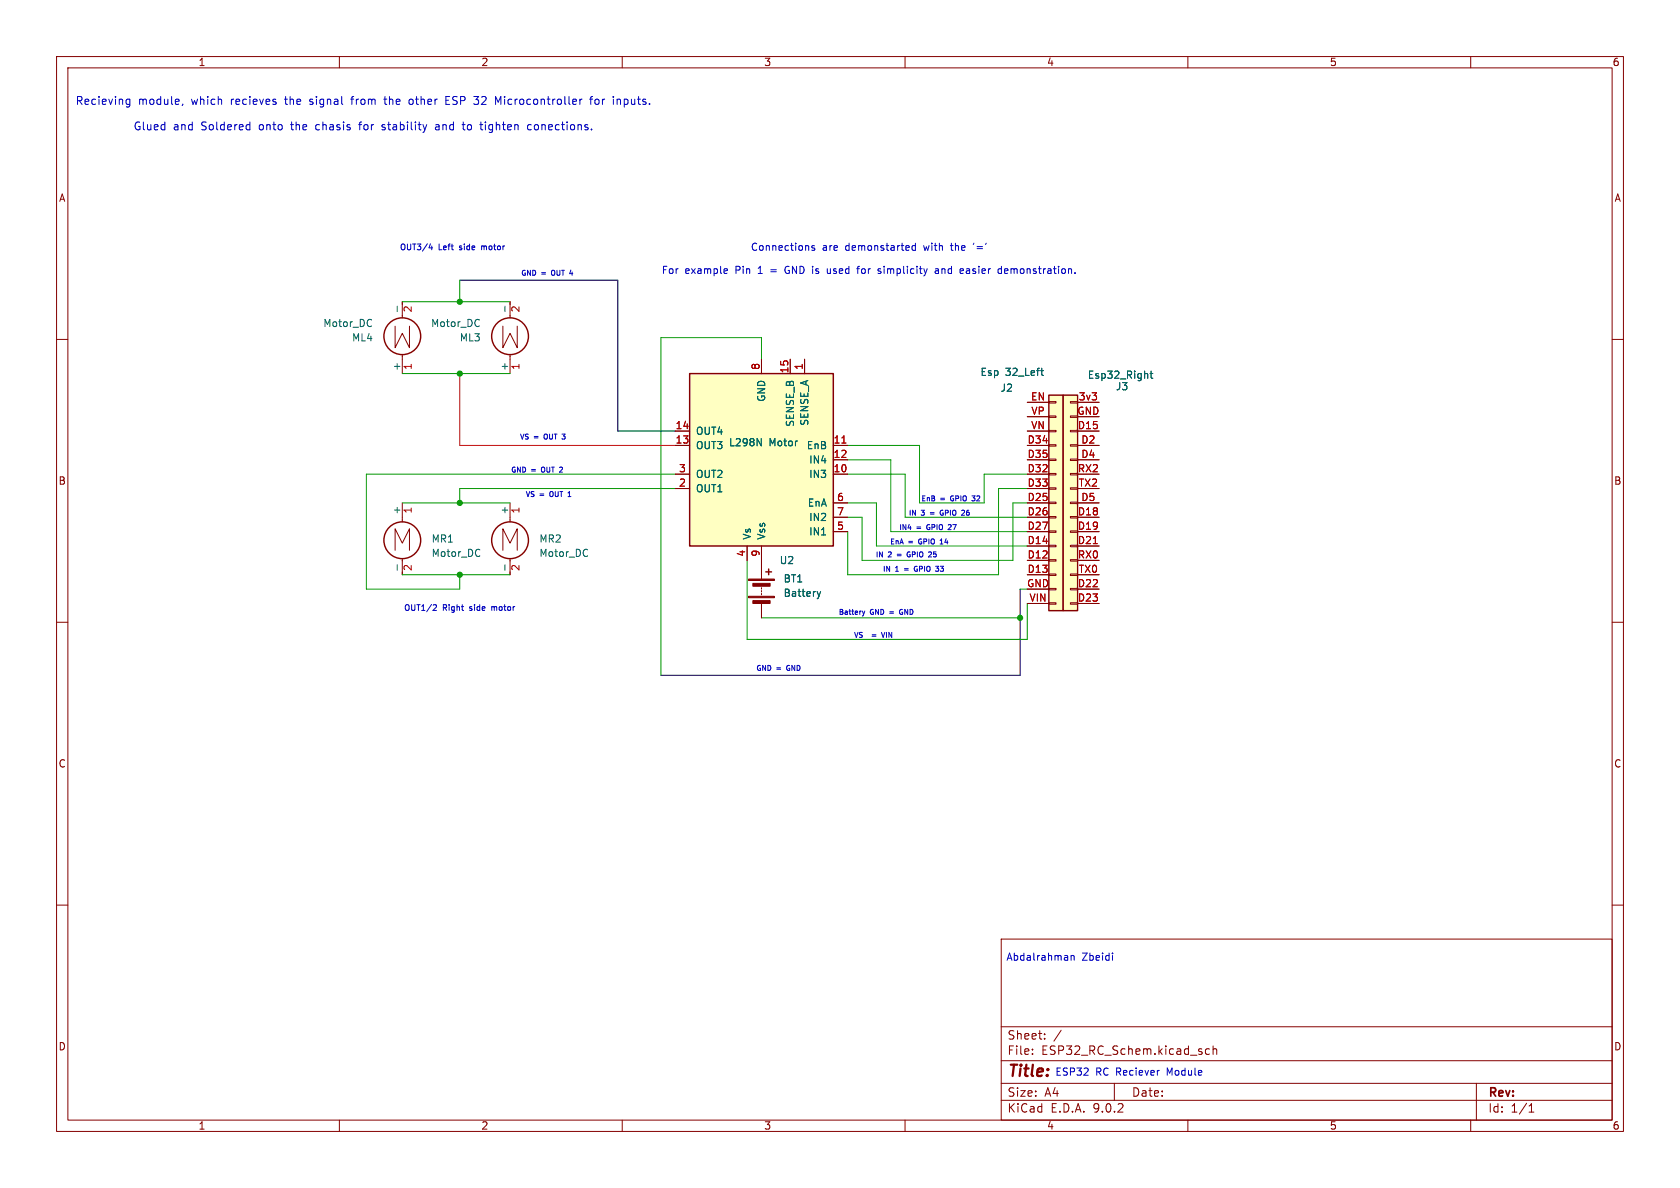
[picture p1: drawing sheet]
<svg xmlns="http://www.w3.org/2000/svg" width="297mm" height="210mm" viewBox="0 0 297 210" stroke-linecap="round" stroke-linejoin="round" font-family="sans-serif">
<g fill="none" stroke="#840000" stroke-width=".18">
<path d="M10 10h277v190h-277zM12 12h273v186h-273zM60 10v2M110 10v2M160 10v2M210 10v2M260 10v2M10 60h2M285 60h2M10 110h2M285 110h2M10 160h2"/>
<path d="M177 166h108v32h-108zM285 160h2M60 198v2M110 198v2M160 198v2M177 194.5h108M177 191.5h108M177 187.5h108M177 181.5h108M182.5 186.3v.1M182.5 185.5v.1M184.7 183.6v.1"/>
<path d="M184.7 182.8v.1M187.6 182.1l-1.3 2M197 191.5v3M210 198v2M213.8 185.5l-.4-.1-.3 .3v.4l.1 .2h.6M214.5 185.5l.2-.1 .3 .1 .1 .9M214.5 184.9v1.5M260 198v2M261 191.5v6.5M270.3 196.6h.9M270.3 195.5l.4-.4v1.5"/>
</g>
<path d="M121.9 66h25.4v30.5h-25.4z" fill="#ffffc2"/>
<path d="M121.9 66h25.4v30.5h-25.4z" fill="none" stroke="#840000" stroke-width=".25"/>
<g fill="none" stroke="#840000" stroke-width=".18">
<path d="M119.4 78.7h2.5M119.4 76.2h2.5M134.6 63.5v2.5M139.7 63.5v2.5M142.2 63.5v2.5M147.3 78.7h2.6M119.4 83.8h2.5M119.4 86.4h2.5M132.1 96.5v2.6M134.6 96.5v2.6M147.3 94h2.6M147.3 91.4h2.6"/>
<path d="M147.3 88.9h2.6M147.3 83.8h2.6M147.3 81.3h2.6"/>
</g>
<path d="M148.8 78.3h.8" fill="none" stroke="#a90000" stroke-width=".18"/>
<path d="M133.8 77.5l.8 1.3v-1.3" fill="none" stroke="#006464" stroke-width=".18"/>
<path d="M185.4 69.9h2.6v38.1h-2.6z" fill="#ffffc2"/>
<g fill="none" stroke="#840000" stroke-width=".25">
<path d="M185.4 69.9h2.6v38.1h-2.6z"/>
<circle cx="71.1" cy="59.4" r="3.3"/>
<circle cx="71.1" cy="95.5" r="3.3"/>
<circle cx="90.2" cy="95.5" r="3.3"/>
</g>
<g fill="none" stroke="#840000" stroke-width=".18">
<path d="M69.8 57.7v3.8l1.3-2.6 1.3 2.6v-3.8M71.1 53.3v2.9M71.1 62.7v3.3M181.6 71.1h3.8M181.6 73.7h3.8M181.6 76.2h3.8M181.6 78.7h3.8M185.4 71h1.3v.2h-1.3zM185.4 73.5h1.3v.3h-1.3zM185.4 76.1h1.3v.2h-1.3zM185.4 78.6h1.3v.3h-1.3zM69.8 97.3v-3.8l1.3 2.5 1.3-2.5v3.8"/>
<path d="M71.1 88.9v3.4M71.1 98.8v2.8M88.9 97.3v-3.8l1.3 2.5 1.2-2.5v3.8M90.2 88.9v3.4M90.2 98.8v2.8M181.6 81.3h3.8M181.6 83.8h3.8M181.6 86.4h3.8M181.6 88.9h3.8M181.6 91.4h3.8M181.6 94h3.8M181.6 96.5h3.8"/>
<path d="M181.6 99.1h3.8M185.4 81.2h1.3v.2h-1.3zM185.4 83.7h1.3v.2h-1.3zM185.4 86.2h1.3v.3h-1.3zM185.4 88.8h1.3v.2h-1.3zM185.4 91.3h1.3v.3h-1.3zM185.4 93.9h1.3v.2h-1.3zM185.4 96.4h1.3v.2h-1.3zM185.4 98.9h1.3v.3h-1.3zM181.6 101.6h3.8M181.6 104.1h3.8M181.6 106.7h3.8"/>
<path d="M185.4 101.5h1.3v.2h-1.3zM185.4 104h1.3v.3h-1.3zM185.4 106.6h1.3v.2h-1.3z"/>
</g>
<path d="M65.6 56.5l.1 .1M65.7 57.6l-.1 .1M70.2 54.1v1M184 65.5h.5M184.2 66.2l.3 .2M70.2 99.8v1M84.8 97.2h.1M84.8 98.2v.1M89.3 99.8v1M103.8 97.2h.1M103.9 98.2l-.1 .1" fill="none" stroke="#006464" stroke-width=".18"/>
<path d="M188 69.9h2.5v38.1h-2.5z" fill="#ffffc2"/>
<g fill="none" stroke="#840000" stroke-width=".25">
<path d="M188 69.9h2.5v38.1h-2.5zM135.4 101.1h1M135.9 100.6v1"/>
<circle cx="90.2" cy="59.4" r="3.3"/>
</g>
<g fill="none" stroke="#840000" stroke-width=".18">
<path d="M88.9 57.7v3.8l1.3-2.6 1.2 2.6v-3.8M90.2 53.3v2.9M90.2 62.7v3.3M119.4 78.7h2.5M119.4 76.2h2.5M134.6 63.5v2.5M139.7 63.5v2.5M142.2 63.5v2.5M147.3 78.7h2.6M181.6 78.7h3.8M181.6 76.2h3.8M181.6 73.7h3.8"/>
<path d="M181.6 71.1h3.8M189.2 78.6h1.3v.3h-1.3zM189.2 76.1h1.3v.2h-1.3zM189.2 73.5h1.3v.3h-1.3zM189.2 71h1.3v.2h-1.3zM190.5 78.7h3.8M190.5 76.2h3.8M190.5 73.7h3.8M190.5 71.1h3.8M119.4 86.4h2.5M119.4 83.8h2.5M132.1 96.5v2.6"/>
<path d="M134.6 96.5v5.9M147.3 94h2.6M147.3 91.4h2.6M147.3 88.9h2.6M147.3 83.8h2.6M147.3 81.3h2.6M181.6 99.1h3.8M181.6 96.5h3.8M181.6 94h3.8M181.6 91.4h3.8M181.6 88.9h3.8M181.6 86.4h3.8"/>
<path d="M181.6 83.8h3.8M181.6 81.3h3.8M189.2 98.9h1.3v.3h-1.3zM189.2 96.4h1.3v.2h-1.3zM189.2 93.9h1.3v.2h-1.3zM189.2 91.3h1.3v.3h-1.3zM189.2 88.8h1.3v.2h-1.3zM189.2 86.2h1.3v.3h-1.3zM189.2 83.7h1.3v.2h-1.3zM189.2 81.2h1.3v.2h-1.3zM190.5 99.1h3.8M190.5 96.5h3.8"/>
<path d="M190.5 94h3.8M190.5 91.4h3.8M190.5 88.9h3.8M190.5 86.4h3.8M190.5 83.8h3.8M190.5 81.3h3.8M134.6 103.9v.2M134.6 104.4v.2M134.6 104.9v.3M134.6 106.7v2.5M181.6 106.7h3.8M181.6 104.1h3.8"/>
<path d="M181.6 101.6h3.8M189.2 106.6h1.3v.2h-1.3zM189.2 104h1.3v.3h-1.3zM189.2 101.5h1.3v.2h-1.3zM190.5 106.7h3.8M190.5 104.1h3.8M190.5 101.6h3.8"/>
</g>
<path d="M148.8 78.3h.8M193.3 96.1h.7" fill="none" stroke="#a90000" stroke-width=".18"/>
<path d="M84.7 56.5v.1M84.7 57.6v.1M89.3 54.1v1M133.8 77.5l.8 1.3v-1.3M184 65.5h.5M184.2 66.2l.3 .2M203.3 66h.5M203.5 65.6v1.1l.3 .2M144.5 104.6l.3 .8M144.8 105.4l-.2 .4M145.1 104.6l-.3 .8" fill="none" stroke="#006464" stroke-width=".18"/>
<g fill="#840000" stroke="#840000" stroke-width=".18">
<path d="M132.3 102.4h4.6v.2h-4.6z"/>
<path d="M132.3 105.4h4.6v.3h-4.6z"/>
<path d="M133.1 103.1h3v.5h-3z"/>
<path d="M133.1 106.2h3v.5h-3z"/>
</g>
<g fill="none" stroke="#009600" stroke-width=".18">
<path d="M71.1 53.3h19.1M81.3 49.5v3.8M71.1 66h19.1M134.6 63.5v-3.8h-17.8v59.7M149.9 78.7h12.7v10.2h11.4v-5.1h7.6M71.1 88.9h19.1M119.4 83.8h-54.6v20.3h16.5v-2.5M119.4 86.4h-38.1v2.5M132.1 99.1v13.9h49.5v-6.3M149.9 88.9h5v7.6h26.7M149.9 83.8h10.1v7.6h21.6M149.9 81.3h7.6v12.7h24.1"/>
<path d="M181.6 88.9h-2.5v10.2h-26.7v-7.7h-2.5M181.6 86.4h-5.1v15.2h-26.6v-7.6M71.1 101.6h19.1M134.6 109.2h45.7M180.3 104.1h1.3"/>
</g>
<path d="M180.3 104.1v15.3h-63.5" fill="none" stroke="#080000" stroke-width=".18"/>
<path d="M81.3 49.5h27.9v26.7h10.2" fill="none" stroke="#000" stroke-width=".18"/>
<path d="M81.3 66v12.7h38.1" fill="none" stroke="#f00" stroke-width=".18"/>
<g fill="none" stroke="#0000c2" stroke-width=".18">
<path d="M22.4 18.3l.2 .2 .4-.1M23 17.5v1.2l-.3 .2h-.3M23 17.6l-.4-.1-.2 .2M32.3 18.4l-.1 .3M62 17.5h.5M67.9 17.5h.5M68.1 17.1v1.2l.2 .2M72.8 17.5l-.4 .1-.1 .2 .1 .5 .4 .2M78.8 17.7h.5M79.5 17.1h-.7v1.4h.7M87.6 17.1l.5 1 .4-1v1.4M102.9 17.5l-.3 .2"/>
<path d="M104.2 17.5h.6M104.8 17.1l-.4 .2v1.2M105.6 17.5l-.3 .1-.1 .2v.5l.4 .2M109.1 17.7l.2-.2 .3 .1 .1 .9M43.8 22l.4 .1M44.2 21.6v1.4M44.2 22.9l-.4 .1M63.4 22h.5M67.5 22.9l.4 .1M67.9 22h-.2l-.2 .2 .1 .2 .3 .1M77.4 22l-.4 .1M77.5 22.4h-.3a.27 .27 0 0 0-.2 .3 .27 .27 0 0 0 .2 .3h.3"/>
<path d="M81.7 22h.5M81.9 21.6v1.2l.3 .2M84.8 22h.6M85.2 23h.2M93.9 22.1l-.4-.1-.2 .3 .1 .6h.5M76.1 43.1l-.3 .7h.7M76.3 43.5v.7M100.9 47.7l-.2 .7h.6M128.2 47.5l.3 .1 .1 .2-.6 .1M128.5 48.3h-.3M139 47.1l-.2 .5 .2 .7M144 43.5l-.3-.1-.2 .2 .1 .2 .4 .1v.3h-.5"/>
<path d="M146.3 48.2l.1 .1 .4-.1M151.5 47.5h.4M151.9 47.1l-.3 .2v1M155.4 47.9l.3 .1 .1 .2-.2 .1h-.3M155.4 47.5l.3 .1M161.8 43.5l-.3-.1-.3 .3 .2 .5h.4M161.8 43v1.3M165.4 47.6h.5v.7M165.9 47.8l-.4 .1-.2 .1 .2 .3h.4M171.2 47.5l-.3 .1M171.3 47.9h-.3l-.2 .1 .1 .3h.4M172.2 43l-.1 .2"/>
<path d="M178 47.5h-.2l-.2 .2v.6h.4M178.2 47.8l-.6 .1M99.4 76.7h.5M99.4 77.6h.3M99.3 82.6h-.3M99.4 83l-.5 .5h.5M100.4 87.8h.5M100.7 86.9l-.3 .2M160.5 97.6l-.1 .3 .1 .5M164.3 97.6h.3M164.6 97.9l-.5 .6h.6M166.2 96.2h.5"/>
<path d="M166.4 90.2l-.2 .4 .2 .4M166.5 95.3l-.3 .2M168 92.7l-.4 .1M168.1 93.1l-.5 .5h.5M170.1 90.2h.3M170.5 90.6l-.5 .5h.5M171.8 87.7h.6M171.8 88.5h.4M76.6 106.9h.4l.2 .3-.7 .7h.7M152.5 108l.2 .6M152.7 108.6l-.2 .3M152.9 108l-.2 .6"/>
<path d="M155.8 111.8l.3 .9M159.2 107.8l-.2 .3 .2 .5M161.8 100.1l-.2 .4 .2 .4M165.4 100.1h.5l-.2 .3 .2 .1M165.9 100.9l-.4 .1M189.4 168.9v.8M189.4 169l.1-.1 .3 .1 .1 .7M196.7 168.5v.1M196.7 168.9v.8"/>
</g>
<g fill="#009600" stroke="#009600" stroke-width=".18">
<circle cx="180.3" cy="109.2" r=".46"/>
<circle cx="81.3" cy="101.6" r=".46"/>
<circle cx="81.3" cy="53.3" r=".46"/>
<circle cx="81.3" cy="88.9" r=".46"/>
<circle cx="81.3" cy="66" r=".46"/>
</g>
<text font-size="2.8" fill="#840000" x="178" y="190.9">Title:</text>
<g font-size="2.1" fill="#840000">
<text x="178" y="184">Sheet:</text>
<text x="178" y="186.7">File:</text>
<text x="184.1" y="186.7">ESP32_RC_Schem.kicad_sch</text>
<text x="178" y="196.9">KiCad</text>
<text x="178" y="194.1">Size:</text>
<text x="184.7" y="194.1">A4</text>
<text x="185.7" y="196.9">E.D.A.</text>
<text x="193.3" y="196.9">9.0.2</text>
<text x="200" y="194.1">Date:</text>
<text x="263" y="194.3">Rev:</text>
<text x="263" y="196.9">Id:</text>
<text x="267.1" y="196.9">1/1</text>
</g>
<g font-size="1.9" fill="#0000c2">
<text x="13.3" y="18.7">Recieving</text>
<text x="23.5" y="23.2">Glued</text>
<text x="24.4" y="18.7">module,</text>
<text x="30.6" y="23.2">and</text>
<text x="33.9" y="18.7">which</text>
<text x="35.7" y="23.2">Soldered</text>
<text x="41" y="18.7">recieves</text>
<text x="46" y="23.2">onto</text>
<text x="50.8" y="18.7">the</text>
<text x="51.8" y="23.2">the</text>
<text x="55.3" y="18.7">signal</text>
<text x="56.3" y="23.2">chasis</text>
<text x="62.8" y="18.7">from</text>
<text x="64.2" y="23.2">for</text>
<text x="68.4" y="23.2">stability</text>
<text x="68.9" y="18.7">the</text>
<text x="73.4" y="18.7">other</text>
<text x="78" y="23.2">and</text>
<text x="80" y="18.7">ESP 32</text>
<text x="83.1" y="23.2">to</text>
<text x="86.4" y="23.2">tighten</text>
<text x="89.1" y="18.7">Microcontroller</text>
<text x="94.9" y="23.2">conections.</text>
<text x="106.2" y="18.7">for</text>
<text x="110.3" y="18.7">inputs.</text>
</g>
<g font-size="1.8" fill="#840000">
<text x="35" y="11.9">1</text>
<text x="85" y="11.9">2</text>
<text x="135" y="11.9">3</text>
<text x="185" y="11.9">4</text>
<text x="235" y="11.9">5</text>
<text x="285" y="11.9">6</text>
<text x="10.3" y="35.9">A</text>
<text x="285.3" y="35.9">A</text>
<text x="10.3" y="85.9">B</text>
<text x="285.3" y="85.9">B</text>
<text x="10.3" y="135.9">C</text>
<text x="285.3" y="135.9">C</text>
<text x="10.3" y="185.9">D</text>
<text x="285.3" y="185.9">D</text>
<text x="35" y="199.9">1</text>
<text x="85" y="199.9">2</text>
<text x="135" y="199.9">3</text>
<text x="185" y="199.9">4</text>
<text x="235" y="199.9">5</text>
<text x="285" y="199.9">6</text>
</g>
<g font-size="1.8" fill="#0000c2">
<text x="132.6" y="44.5">Connections</text>
<text x="145.4" y="44.5">are</text>
<text x="149.6" y="44.5">demonstarted</text>
<text x="163.6" y="44.5">with</text>
<text x="168.6" y="44.5">the</text>
<text x="172.7" y="44.5">'='</text>
<text x="116.9" y="48.6">For</text>
<text x="121.1" y="48.6">example</text>
<text x="130.1" y="48.6">Pin</text>
<text x="134.3" y="48.6">1</text>
<text x="136.7" y="48.6">=</text>
<text x="139.4" y="48.6">GND is</text>
<text x="147.3" y="48.6">used</text>
<text x="152.9" y="48.6">for</text>
<text x="156.7" y="48.6">simplicity</text>
<text x="167" y="48.6">and</text>
<text x="171.6" y="48.6">easier</text>
<text x="178.5" y="48.6">demonstration.</text>
<text x="177.8" y="170">Abdalrahman</text>
<text x="191.3" y="170">Zbeidi</text>
<text x="186.5" y="190.4">ESP32</text>
<text x="193.7" y="190.4">RC Reciever</text>
<text x="206.6" y="190.4">Module</text>
</g>
<g font-size="1.8" fill="#006464">
<text x="57.1" y="58">Motor_DC</text>
<text x="76.1" y="58">Motor_DC</text>
<text x="62.1" y="60.6">ML4</text>
<text x="70.9" y="65.7" transform="rotate(-90 70.9 65.7)">+</text>
<text x="81.2" y="60.6">ML3</text>
<text x="89.9" y="65.7" transform="rotate(-90 89.9 65.7)">+</text>
<text x="135.5" y="71.1" transform="rotate(-90 135.5 71.1)">GND</text>
<text x="173.2" y="66.6">Esp</text>
<text x="176.8" y="69.4">J2</text>
<text x="177.7" y="66.6">32_Left</text>
<text x="192.2" y="67.2">Esp32_Right</text>
<text x="197.2" y="69.2">J3</text>
<text x="122.9" y="77.1">OUT4</text>
<text x="140.6" y="75.5" transform="rotate(-90 140.6 75.5)">SENSE_B</text>
<text x="143.1" y="75.4" transform="rotate(-90 143.1 75.4)">SENSE_A</text>
<text x="122.9" y="79.6">OUT3</text>
<text x="128.8" y="79.1">L298N</text>
<text x="135.9" y="79.1">Motor</text>
<text x="142.5" y="79.6">EnB</text>
<text x="143" y="82.1">IN4</text>
<text x="122.9" y="87.2">OUT1</text>
<text x="122.9" y="84.7">OUT2</text>
<text x="142.7" y="89.8">EnA</text>
<text x="143" y="84.7">IN3</text>
<text x="70.9" y="91.1" transform="rotate(-90 70.9 91.1)">+</text>
<text x="89.9" y="91.1" transform="rotate(-90 89.9 91.1)">+</text>
<text x="132.9" y="95.5" transform="rotate(-90 132.9 95.5)">Vs</text>
<text x="135.5" y="95.5" transform="rotate(-90 135.5 95.5)">Vss</text>
<text x="143" y="94.8">IN1</text>
<text x="143" y="92.3">IN2</text>
<text x="76.2" y="96.1">MR1</text>
<text x="76.2" y="98.7">Motor_DC</text>
<text x="95.3" y="96.1">MR2</text>
<text x="95.3" y="98.7">Motor_DC</text>
<text x="137.7" y="99.9">U2</text>
<text x="138.4" y="103.2">BT1</text>
<text x="138.4" y="105.7">Battery</text>
</g>
<g font-size="1.8" fill="#a90000">
<text x="73.1" y="55.3" transform="rotate(-90 73.1 55.3)">2</text>
<text x="92.2" y="55.3" transform="rotate(-90 92.2 55.3)">2</text>
<text x="73.1" y="65.5" transform="rotate(-90 73.1 65.5)">1</text>
<text x="92.2" y="65.5" transform="rotate(-90 92.2 65.5)">1</text>
<text x="134.4" y="65.5" transform="rotate(-90 134.4 65.5)">8</text>
<text x="142" y="65.5" transform="rotate(-90 142 65.5)">1</text>
<text x="139.4" y="66.1" transform="rotate(-90 139.4 66.1)">15</text>
<text x="182.2" y="70.9">EN</text>
<text x="190.6" y="70.9">3v3</text>
<text x="119.3" y="75.9">14</text>
<text x="182.2" y="75.9">VN</text>
<text x="182.2" y="73.4">VP</text>
<text x="190.4" y="73.4">GND</text>
<text x="190.5" y="75.9">D15</text>
<text x="119.3" y="78.5">13</text>
<text x="119.9" y="83.6">3</text>
<text x="147.3" y="83.6">10</text>
<text x="147.3" y="81">12</text>
<text x="147.3" y="78.5">11</text>
<text x="181.6" y="78.5">D34</text>
<text x="181.6" y="81">D35</text>
<text x="181.6" y="83.6">D32</text>
<text x="190.5" y="83.6">RX2</text>
<text x="191.1" y="81">D4</text>
<text x="191.1" y="78.5">D2</text>
<text x="119.9" y="86.1">2</text>
<text x="147.9" y="88.6">6</text>
<text x="181.6" y="86.1">D33</text>
<text x="181.6" y="88.6">D25</text>
<text x="190.6" y="86.1">TX2</text>
<text x="191.1" y="88.6">D5</text>
<text x="73.1" y="90.9" transform="rotate(-90 73.1 90.9)">1</text>
<text x="92.2" y="90.9" transform="rotate(-90 92.2 90.9)">1</text>
<text x="147.9" y="93.7">5</text>
<text x="147.9" y="91.2">7</text>
<text x="181.6" y="91.2">D26</text>
<text x="181.6" y="93.7">D27</text>
<text x="190.5" y="93.7">D19</text>
<text x="190.5" y="91.2">D18</text>
<text x="73.1" y="101" transform="rotate(-90 73.1 101)">2</text>
<text x="92.2" y="101" transform="rotate(-90 92.2 101)">2</text>
<text x="131.8" y="98.5" transform="rotate(-90 131.8 98.5)">4</text>
<text x="134.4" y="98.5" transform="rotate(-90 134.4 98.5)">9</text>
<text x="181.6" y="96.3">D14</text>
<text x="181.6" y="98.8">D12</text>
<text x="181.6" y="101.3">D13</text>
<text x="190.5" y="98.8">RX0</text>
<text x="190.5" y="96.3">D21</text>
<text x="190.6" y="101.3">TX0</text>
<text x="181.5" y="103.9">GND</text>
<text x="181.9" y="106.4">VIN</text>
<text x="190.5" y="106.4">D23</text>
<text x="190.5" y="103.9">D22</text>
</g>
<g font-size="1.4" fill="#0000c2">
<text x="70.6" y="44.4">OUT3/4</text>
<text x="77.5" y="44.4">Left</text>
<text x="81.4" y="44.4">side</text>
<text x="85.5" y="44.4">motor</text>
<text x="71.3" y="108.2">OUT1/2</text>
<text x="78.3" y="108.2">Right</text>
<text x="83.2" y="108.2">side</text>
<text x="87.3" y="108.2">motor</text>
</g>
<g font-size="1.2" fill="#0000c2">
<text x="92" y="48.9">GND</text>
<text x="95.7" y="48.9">=</text>
<text x="97.7" y="48.9">OUT</text>
<text x="101.2" y="48.9">4</text>
<text x="91.8" y="77.9">VS</text>
<text x="94.4" y="77.9">=</text>
<text x="96.4" y="77.9">OUT</text>
<text x="99.9" y="77.9">3</text>
<text x="90.2" y="83.7">GND</text>
<text x="93.9" y="83.7">=</text>
<text x="96" y="83.7">OUT</text>
<text x="99.5" y="83.7">2</text>
<text x="92.8" y="88.1">VS</text>
<text x="95.4" y="88.1">=</text>
<text x="97.4" y="88.1">OUT</text>
<text x="100.9" y="88.1">1</text>
<text x="162.8" y="88.8">EnB</text>
<text x="166.2" y="88.8">=</text>
<text x="168.3" y="88.8">GPIO</text>
<text x="172.4" y="88.8">32</text>
<text x="158.9" y="93.9">IN4</text>
<text x="160.6" y="91.4">IN</text>
<text x="162" y="93.9">=</text>
<text x="162.9" y="91.4">3</text>
<text x="164.1" y="93.9">GPIO</text>
<text x="164.7" y="91.4">=</text>
<text x="166.7" y="91.4">GPIO</text>
<text x="168.2" y="93.9">27</text>
<text x="170.8" y="91.4">26</text>
<text x="154.7" y="98.7">IN</text>
<text x="156" y="101.3">IN</text>
<text x="157" y="98.7">2</text>
<text x="157.3" y="96.4">EnA</text>
<text x="158.3" y="101.3">1</text>
<text x="158.8" y="98.7">=</text>
<text x="160.1" y="101.3">=</text>
<text x="160.6" y="96.4">=</text>
<text x="160.9" y="98.7">GPIO</text>
<text x="162.2" y="101.3">GPIO</text>
<text x="162.6" y="96.4">GPIO</text>
<text x="165" y="98.7">25</text>
<text x="166.2" y="101.3">33</text>
<text x="166.7" y="96.4">14</text>
<text x="148.2" y="108.9">Battery</text>
<text x="150.9" y="112.9">VS</text>
<text x="153.8" y="108.9">GND</text>
<text x="154.4" y="112.9">=</text>
<text x="156.4" y="112.9">VIN</text>
<text x="157.5" y="108.9">=</text>
<text x="159.6" y="108.9">GND</text>
<text x="133.6" y="118.8">GND</text>
<text x="137.3" y="118.8">=</text>
<text x="139.3" y="118.8">GND</text>
</g>
</svg>
